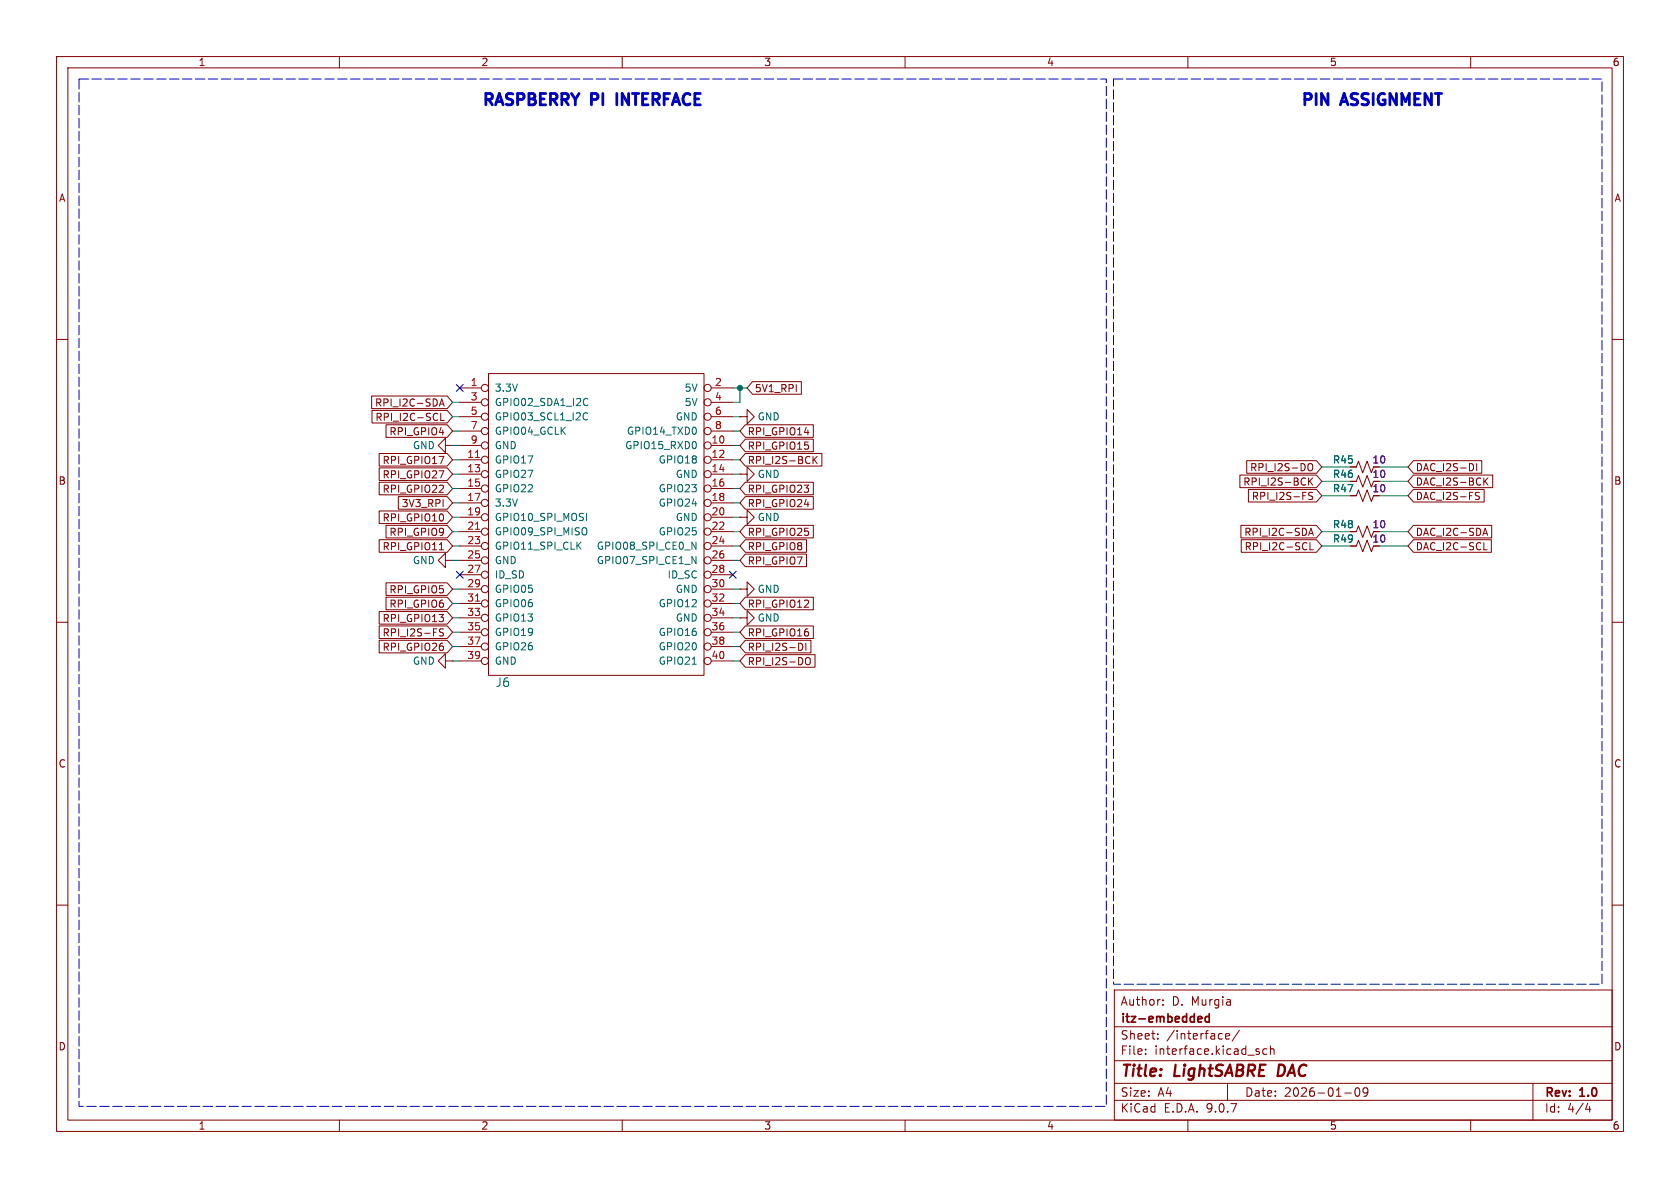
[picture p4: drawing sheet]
<svg xmlns="http://www.w3.org/2000/svg" width="297mm" height="210mm" viewBox="0 0 297 210" stroke-linecap="round" stroke-linejoin="round" font-family="sans-serif">
<g fill="none" stroke="#840000" stroke-width=".18">
<path d="M10 10h277v190h-277zM12 12h273v186h-273zM60 10v2M110 10v2M160 10v2M210 10v2M260 10v2M10 60h2M65.7 70h13.4l.9 1.1-.9 1.1h-13.4zM65.8 72.5h13.3l.9 1.2-.9 1.1h-13.3zM68.2 75.1h10.9l.9 1.1-.9 1.1h-10.9zM77.7 71.8l.4-1.3 .4 1.3"/>
<path d="M77.8 71.4h.6M77.9 73.1v1.2h.6M78.7 78.7v-1.2l-1.2 1.2 1.2 1.3v-1.3h1.3M80 78.7h.1M81.3 68.6h3.8M81.3 71.1h3.8M81.3 73.7h3.8M81.3 76.2h3.8M81.3 78.7h3.8M86.4 66h38.1v53.4h-38.1zM125.7 68.6h3.8M125.7 71.1h3.8"/>
<path d="M125.7 73.7h3.8M125.7 76.2h3.8M125.7 78.7h3.8M130.8 73.7h1.3v-1.3l1.2 1.3-1.2 1.2v-1.2M130.8 73.7h.1M131.8 75.1h12v2.2h-12l-1-1.1zM131.8 77.6h12v2.3h-12l-1-1.2zM133 67.5h8.7v2.2h-8.7l-.9-1.1zM142.2 76.4h.8M285 60h2M67 95.4h12.1l.9 1.1-.9 1.1h-12.1zM67 85.2h12.1l.9 1.2-.9 1.1h-12.1z"/>
<path d="M67 90.3h12.1l.9 1.1-.9 1.2h-12.1zM67 82.7h12.1l.9 1.1-.9 1.1h-12.1zM67 80.2h12.1l.9 1.1-.9 1.1h-12.1zM68.2 92.9h10.9l.9 1.1-.9 1.1h-10.9zM70.4 87.8h8.7l.9 1.1-.9 1.1h-8.7zM77.6 87h.8M77.6 83.2h.9l-.6 1.3M77.6 80.7h.9l-.6 1.3M77.7 97.2h.7M78.3 85.9v.4M78.7 99.1v-1.3l-1.2 1.3 1.2 1.2v-1.2h1.3M80 99.1h.1"/>
<path d="M81.3 81.3h3.8M81.3 83.8h3.8M81.3 86.4h3.8M81.3 88.9h3.8M81.3 91.4h3.8M81.3 94h3.8M81.3 96.5h3.8M81.3 99.1h3.8M125.7 81.3h3.8M125.7 83.8h3.8M125.7 86.4h3.8M125.7 88.9h3.8"/>
<path d="M125.7 91.4h3.8M125.7 94h3.8M125.7 96.5h3.8M125.7 99.1h3.8M130.8 91.4h1.3v-1.2l1.2 1.2-1.2 1.3v-1.3M130.8 91.4h.1M130.8 83.8h1.3v-1.2l1.2 1.2-1.2 1.3v-1.3M130.8 83.8h.1M131.8 80.2h13.5v2.2h-13.5l-1-1.1zM131.8 92.9h12v2.2h-12l-1-1.1zM131.8 97.9h10.8v2.3h-10.8l-1-1.1zM131.8 85.2h12v2.3h-12l-1-1.1z"/>
<path d="M131.8 87.8h12v2.2h-12l-1-1.1zM131.8 95.4h10.8v2.2h-10.8l-1-1.1zM142.2 89.1h.8M143.7 80.7v1.3M143.9 81.2l.6 .8M144.5 80.7l-.8 .7M219.2 84h13.5l1 1.1-1 1.1h-13.5zM219.4 92.9h13.3l1 1.1-1 1.1h-13.3zM219.4 95.4h13.3l1 1.1-1 1.1h-13.3zM220.4 81.4h12.3l1 1.2-1 1.1h-12.3zM220.7 86.5h12l1 1.1-1 1.1h-12zM231.2 82.4a.42 .42 0 0 1 .4-.5 .42 .42 0 0 1 .5 .5v.4a.42 .42 0 0 1-.5 .4 .42 .42 0 0 1-.4-.4"/>
<path d="M231.3 84.5v1.3M231.3 94.7l.5-1.3 .4 1.3M231.5 94.3h.6M231.5 85l.6 .8M231.6 95.9v1.3h.6M232.1 84.5l-.8 .7M232.1 87.1l-.5-.1-.2 .2v.3l.5 .3 .2 .3-.3 .2-.5-.1M238.8 82.6h1l.4-1.1 .7 2.1 .8-2.1 .7 2.1 .4-1M238.8 94h1l.4-1 .7 2 .8-2 .7 2 .4-1M238.8 85.1h1l.4-1 .7 2 .8-2 .7 2 .4-1M238.8 87.6h1l.4-1 .7 2 .8-2 .7 2 .4-1M238.8 96.5h1l.4-1 .7 2 .8-2 .7 2 .4-1"/>
<path d="M249.9 81.4h12.1v2.3h-12.1l-1-1.1zM249.9 95.4h13.7v2.2h-13.7l-1-1.1zM249.9 86.5h12.5v2.2h-12.5l-1-1.1zM249.9 92.9h13.8v2.2h-13.8l-1-1.1zM249.9 84h14v2.2h-14l-1-1.1zM260.3 82l.2 .5-.2 .7M260.9 87.6l.5 .2 .1 .3-.2 .2-.5-.1M260.9 87.1h.6M261.1 82v1.2M262.1 94.7l.5-1.3 .4 1.3M262.3 94.3h.6M262.3 95.9v1.3h.6"/>
<path d="M262.5 85l.6 .8M263.1 84.5l-.8 .7M10 110h2M67 113.2h12.1l.9 1.1-.9 1.1h-12.1zM67 108.1h12.1l.9 1.1-.9 1.1h-12.1zM67 110.6h12.1l.9 1.2-.9 1.1h-12.1zM68.2 103h10.9l.9 1.1-.9 1.2h-10.9zM68.2 105.6h10.9l.9 1.1-.9 1.1h-10.9zM78.4 111.2h-.5l-.2 .1v.3l.6 .3 .1 .3-.2 .2h-.5M78.7 116.8v-1.2l-1.2 1.2 1.2 1.3v-1.3h1.3M80 116.8h.1M81.3 101.6h3.8"/>
<path d="M81.3 104.1h3.8M81.3 106.7h3.8M81.3 109.2h3.8M81.3 111.8h3.8M81.3 114.3h3.8M81.3 116.8h3.8M125.7 101.6h3.8M125.7 104.1h3.8M125.7 106.7h3.8M125.7 109.2h3.8M125.7 111.8h3.8M125.7 114.3h3.8"/>
<path d="M125.7 116.8h3.8M130.8 104.1h1.3v-1.2l1.2 1.2-1.2 1.3v-1.3M130.8 104.1h.1M130.8 109.2h1.3v-1.2l1.2 1.2-1.2 1.3v-1.3M130.8 109.2h.1M131.8 105.6h12v2.2h-12l-1-1.1zM131.8 110.6h12v2.3h-12l-1-1.1zM131.8 115.7h12.3v2.3h-12.3l-1-1.2zM131.8 113.2h11.6v2.2h-11.6l-1-1.1zM141.2 113.7a.64 .64 0 0 1 .7 .6 .64 .64 0 0 1-.7 .7M142.2 107.4h.7M142.4 116.7a.42 .42 0 0 1 .4-.5 .42 .42 0 0 1 .4 .5v.4a.42 .42 0 0 1-.4 .4 .42 .42 0 0 1-.4-.4"/>
<path d="M142.5 113.7v1.3M142.9 106.2v.4M285 110h2M10 160h2M197 175h88v23h-88zM205.6 177.6v.1M205.6 176.8v.1M285 160h2M60 198v2M110 198v2M160 198v2M197 194.5h88"/>
<path d="M197 191.5h88M197 187.5h88M197 181.5h88M202.5 186.3v.1M202.5 185.5v.1M204.7 183.6v.1M204.7 182.8v.1M210 198v2M216.7 183.2l.7-.1-.1-.3-.4-.1-.2 .2v.7h.6M217 191.5v3M219.1 182.1l-1.3 2M222.5 185.9l.2 .2-.2 .3"/>
<path d="M222.5 185.4l.1 .1M224 185.5l-.5-.1-.3 .3v.4l.2 .2h.6M224.6 185.5l.2-.1 .4 .1v.9M224.6 184.9v1.5M237.7 193.2h1.2M239.7 192.4l.2-.1a.81 .81 0 0 1 .6 .6 .81 .81 0 0 1-.3 .8l-.2 .1a.81 .81 0 0 1-.3-1.4zM241.8 192.9l-.3 .3h-.3l-.2-.3 .1-.5 .4-.1 .2 .1a.99 .99 0 0 1-.3 1.4h-.3M260 198v2M271 191.5v6.5M280.7 195l-.4 1.1h.9M281 195.6v1"/>
<circle cx="85.7" cy="68.6" r=".63"/>
<circle cx="85.7" cy="71.1" r=".63"/>
<circle cx="85.7" cy="76.2" r=".63"/>
<circle cx="85.7" cy="73.7" r=".63"/>
<circle cx="85.7" cy="78.7" r=".63"/>
<circle cx="125.1" cy="78.7" r=".63"/>
<circle cx="125.1" cy="68.6" r=".63"/>
<circle cx="125.1" cy="71.1" r=".63"/>
<circle cx="125.1" cy="76.2" r=".63"/>
<circle cx="125.1" cy="73.7" r=".63"/>
<circle cx="85.7" cy="96.5" r=".63"/>
<circle cx="85.7" cy="88.9" r=".63"/>
<circle cx="85.7" cy="91.4" r=".63"/>
<circle cx="85.7" cy="83.8" r=".63"/>
<circle cx="85.7" cy="99.1" r=".63"/>
<circle cx="85.7" cy="86.4" r=".63"/>
<circle cx="85.7" cy="81.3" r=".63"/>
<circle cx="85.7" cy="94" r=".63"/>
<circle cx="125.1" cy="86.4" r=".63"/>
<circle cx="125.1" cy="88.9" r=".63"/>
<circle cx="125.1" cy="91.4" r=".63"/>
<circle cx="125.1" cy="94" r=".63"/>
<circle cx="125.1" cy="99.1" r=".63"/>
<circle cx="125.1" cy="96.5" r=".63"/>
<circle cx="125.1" cy="81.3" r=".63"/>
<circle cx="125.1" cy="83.8" r=".63"/>
<circle cx="85.7" cy="109.2" r=".63"/>
<circle cx="85.7" cy="101.6" r=".63"/>
<circle cx="85.7" cy="116.8" r=".63"/>
<circle cx="85.7" cy="106.7" r=".63"/>
<circle cx="85.7" cy="104.1" r=".63"/>
<circle cx="85.7" cy="114.3" r=".63"/>
<circle cx="85.7" cy="111.8" r=".63"/>
<circle cx="125.1" cy="101.6" r=".63"/>
<circle cx="125.1" cy="109.2" r=".63"/>
<circle cx="125.1" cy="106.7" r=".63"/>
<circle cx="125.1" cy="116.8" r=".63"/>
<circle cx="125.1" cy="104.1" r=".63"/>
<circle cx="125.1" cy="111.8" r=".63"/>
<circle cx="125.1" cy="114.3" r=".63"/>
</g>
<path d="M226.1 188.2l-.2 2h.4" fill="none" stroke="#840000" stroke-width=".4"/>
<path d="M212 179.7l.4 .1 .1 .2-.7 .2M213.8 179.8l-.5-.1-.2 .3v.4l.1 .2h.6M213.8 179.2v1.5M212.4 180.6l-.4 .1" fill="none" stroke="#840000" stroke-width=".3"/>
<path d="M103.3 73h.3l.3 .1M103.6 70.4l.3 .2M103.9 74.1l-.3 .1h-.3M103.9 71.6l-.3 .1M123 78.3v.8M102.2 96.4l.5 .7M102.7 95.8l-.7 .8M103.6 93.4a.9 .9 0 0 1 0 1.1M103.7 90.7v1.3M122.3 95.8l.7 1.3v-1.3M122.3 98.4l.7 1.2v-1.2M122.4 117.4h.7" fill="none" stroke="#006464" stroke-width=".18"/>
<path d="M84.1 80.9h.7M84.1 93.6h.7M84.1 106.3h.7" fill="none" stroke="#a90000" stroke-width=".18"/>
<g fill="none" stroke="#009600" stroke-width=".18">
<path d="M80 71.1h1.3M80 73.7h1.3M80 76.2h1.3M80 78.7h1.3M129.5 73.7h1.3M129.5 76.2h1.3M129.5 78.7h1.3M129.5 68.6h2.6M130.8 68.6v2.5h-1.3M80 88.9h1.3M80 81.3h1.3M80 99.1h1.3"/>
<path d="M80 96.5h1.3M80 86.4h1.3M80 83.8h1.3M80 94h1.3M80 91.4h1.3M129.5 88.9h1.3M129.5 81.3h1.3M129.5 99.1h1.3M129.5 96.5h1.3M129.5 86.4h1.3M129.5 83.8h1.3M129.5 94h1.3"/>
<path d="M129.5 91.4h1.3M233.7 85.1h5.1M233.7 96.5h5.1M233.7 94h5.1M233.7 82.6h5.1M233.7 87.6h5.1M243.8 85.1h5.1M243.8 96.5h5.1M243.8 94h5.1M243.8 82.6h5.1M243.8 87.6h5.1M80 111.8h1.3"/>
<path d="M80 109.2h1.3M80 114.3h1.3M80 104.1h1.3M80 106.7h1.3M80 116.8h1.3M129.5 111.8h1.3M129.5 109.2h1.3M129.5 114.3h1.3M129.5 104.1h1.3M129.5 106.7h1.3M129.5 116.8h1.3"/>
</g>
<path d="M80.7 68l1.2 1.2M81.9 68l-1.2 1.2M80.7 101l1.2 1.2M81.9 101l-1.2 1.2M128.9 101l1.2 1.2M130.1 101l-1.2 1.2" fill="none" stroke="#000084" stroke-width=".18"/>
<path d="M109 16.5v2" fill="none" stroke="#0000c2" stroke-width=".5"/>
<path d="M14 14h181.6v181.6h-181.6zM196.8 14h86.4v160h-86.4z" fill="none" stroke="#0000c2" stroke-width=".18" stroke-dasharray="1.7 .6"/>
<circle cx="130.8" cy="68.6" r=".46" fill="#009600" stroke="#009600" stroke-width=".18"/>
<g font-size="2.8" fill="#0000c2">
<text x="85.1" y="18.8">RASPBERRY</text>
<text x="104.9" y="18.8">PI</text>
<text x="110.4" y="18.8">INTERFACE</text>
<text x="229.9" y="18.8">PIN</text>
<text x="237.5" y="18.8">ASSIGNMENT</text>
</g>
<g font-size="2.8" fill="#840000">
<text x="198" y="190.9">Title:</text>
<text x="207.7" y="190.9">LightSABRE</text>
<text x="226.7" y="190.9">DAC</text>
</g>
<text font-size="2.1" fill="#006464" x="87.5" y="121.6">J6</text>
<g font-size="2.1" fill="#840000">
<text x="198" y="178">Author:</text>
<text x="207.2" y="178">D. Murgia</text>
<text x="198" y="184">Sheet:</text>
<text x="198" y="181.2">itz-embedded</text>
<text x="206.2" y="184">/interface/</text>
<text x="198" y="186.7">File:</text>
<text x="204.1" y="186.7">interface.kicad_sch</text>
<text x="198" y="196.9">KiCad</text>
<text x="198" y="194.1">Size:</text>
<text x="204.7" y="194.1">A4</text>
<text x="205.7" y="196.9">E.D.A.</text>
<text x="213.3" y="196.9">9.0.7</text>
<text x="220" y="194.1">Date:</text>
<text x="227" y="194.1">2026-01-09</text>
<text x="273" y="194.3">Rev:</text>
<text x="273" y="196.9">Id:</text>
<text x="277.1" y="196.9">4/4</text>
<text x="279.4" y="194.3">1.0</text>
</g>
<g font-size="1.8" fill="#840000">
<text x="35" y="11.9">1</text>
<text x="85" y="11.9">2</text>
<text x="135" y="11.9">3</text>
<text x="185" y="11.9">4</text>
<text x="235" y="11.9">5</text>
<text x="285" y="11.9">6</text>
<text x="10.3" y="35.9">A</text>
<text x="285.3" y="35.9">A</text>
<text x="133.3" y="69.5">5V1_RPI</text>
<text x="66.2" y="72.1">RPI_I2C-SDA</text>
<text x="66.3" y="74.6">RPI_I2C-SCL</text>
<text x="68.7" y="77.2">RPI_GPIO4</text>
<text x="132.1" y="77.2">RPI_GPIO14</text>
<text x="67.5" y="82.2">RPI_GPIO17</text>
<text x="132.1" y="82.2">RPI_I2S-BCK</text>
<text x="132.1" y="79.7">RPI_GPIO15</text>
<text x="220.9" y="83.5">RPI_I2S-DO</text>
<text x="242.5" y="82.1">10</text>
<text x="250.2" y="83.5">DAC_I2S-DI</text>
<text x="10.3" y="85.9">B</text>
<text x="67.5" y="87.3">RPI_GPIO22</text>
<text x="67.5" y="84.8">RPI_GPIO27</text>
<text x="70.9" y="89.9">3V3_RPI</text>
<text x="132.1" y="87.3">RPI_GPIO23</text>
<text x="132.1" y="89.9">RPI_GPIO24</text>
<text x="219.7" y="86">RPI_I2S-BCK</text>
<text x="221.2" y="88.6">RPI_I2S-FS</text>
<text x="242.5" y="84.7">10</text>
<text x="242.5" y="87.2">10</text>
<text x="250.2" y="88.6">DAC_I2S-FS</text>
<text x="250.2" y="86">DAC_I2S-BCK</text>
<text x="285.3" y="85.9">B</text>
<text x="67.5" y="92.4">RPI_GPIO10</text>
<text x="68.7" y="94.9">RPI_GPIO9</text>
<text x="132.1" y="94.9">RPI_GPIO25</text>
<text x="219.9" y="94.9">RPI_I2C-SDA</text>
<text x="242.5" y="93.6">10</text>
<text x="250.2" y="94.9">DAC_I2C-SDA</text>
<text x="67.5" y="97.5">RPI_GPIO11</text>
<text x="132.1" y="100">RPI_GPIO7</text>
<text x="132.1" y="97.5">RPI_GPIO8</text>
<text x="219.9" y="97.5">RPI_I2C-SCL</text>
<text x="242.5" y="96.1">10</text>
<text x="250.2" y="97.5">DAC_I2C-SCL</text>
<text x="68.7" y="105.1">RPI_GPIO5</text>
<text x="68.7" y="107.6">RPI_GPIO6</text>
<text x="132.1" y="107.6">RPI_GPIO12</text>
<text x="67.5" y="110.2">RPI_GPIO13</text>
<text x="67.5" y="112.7">RPI_I2S-FS</text>
<text x="132.1" y="112.7">RPI_GPIO16</text>
<text x="67.5" y="115.3">RPI_GPIO26</text>
<text x="132.1" y="117.8">RPI_I2S-DO</text>
<text x="132.1" y="115.3">RPI_I2S-DI</text>
<text x="10.3" y="135.9">C</text>
<text x="285.3" y="135.9">C</text>
<text x="10.3" y="185.9">D</text>
<text x="285.3" y="185.9">D</text>
<text x="35" y="199.9">1</text>
<text x="85" y="199.9">2</text>
<text x="135" y="199.9">3</text>
<text x="185" y="199.9">4</text>
<text x="235" y="199.9">5</text>
<text x="285" y="199.9">6</text>
</g>
<g font-size="1.8" fill="#a90000">
<text x="83.1" y="68.3">1</text>
<text x="83.1" y="70.9">3</text>
<text x="126.3" y="68.3">2</text>
<text x="126.3" y="70.9">4</text>
<text x="83.1" y="73.4">5</text>
<text x="83.1" y="75.9">7</text>
<text x="126.3" y="73.4">6</text>
<text x="126.3" y="75.9">8</text>
<text x="82.5" y="81">11</text>
<text x="82.5" y="83.6">13</text>
<text x="83.1" y="78.5">9</text>
<text x="125.7" y="78.5">10</text>
<text x="125.7" y="81">12</text>
<text x="125.7" y="83.6">14</text>
<text x="82.5" y="86.1">15</text>
<text x="82.5" y="88.6">17</text>
<text x="125.7" y="86.1">16</text>
<text x="125.7" y="88.6">18</text>
<text x="82.5" y="91.2">19</text>
<text x="82.5" y="93.7">21</text>
<text x="125.7" y="91.2">20</text>
<text x="125.7" y="93.7">22</text>
<text x="82.5" y="96.3">23</text>
<text x="82.5" y="98.8">25</text>
<text x="82.5" y="101.3">27</text>
<text x="125.7" y="96.3">24</text>
<text x="125.7" y="98.8">26</text>
<text x="125.7" y="101.3">28</text>
<text x="82.5" y="103.9">29</text>
<text x="82.5" y="106.4">31</text>
<text x="125.7" y="103.9">30</text>
<text x="125.7" y="106.4">32</text>
<text x="82.5" y="109">33</text>
<text x="82.5" y="111.5">35</text>
<text x="125.7" y="109">34</text>
<text x="125.7" y="111.5">36</text>
<text x="82.5" y="114">37</text>
<text x="82.5" y="116.6">39</text>
<text x="125.7" y="114">38</text>
<text x="125.7" y="116.6">40</text>
</g>
<g font-size="1.8" fill="#006464">
<text x="87.4" y="69.4">3.3V</text>
<text x="87.4" y="72">GPIO02_SDA1_I2C</text>
<text x="120.9" y="69.4">5V</text>
<text x="120.9" y="72">5V</text>
<text x="87.4" y="74.5">GPIO03_SCL1_I2C</text>
<text x="87.4" y="77.1">GPIO04_GCLK</text>
<text x="110.7" y="77.1">GPIO14_TXD0</text>
<text x="119.4" y="74.5">GND</text>
<text x="133.9" y="74.5">GND</text>
<text x="72.9" y="79.6">GND</text>
<text x="87.4" y="79.6">GND</text>
<text x="87.4" y="82.1">GPIO17</text>
<text x="110.4" y="79.6">GPIO15_RXD0</text>
<text x="116.3" y="82.1">GPIO18</text>
<text x="235.5" y="82.1">R45</text>
<text x="87.4" y="84.7">GPIO27</text>
<text x="87.4" y="87.2">GPIO22</text>
<text x="87.4" y="89.8">3.3V</text>
<text x="116.3" y="87.2">GPIO23</text>
<text x="116.3" y="89.8">GPIO24</text>
<text x="119.4" y="84.7">GND</text>
<text x="133.9" y="84.7">GND</text>
<text x="235.5" y="84.7">R46</text>
<text x="235.5" y="87.2">R47</text>
<text x="87.4" y="92.3">GPIO10_SPI_MOSI</text>
<text x="87.4" y="94.8">GPIO09_SPI_MISO</text>
<text x="116.3" y="94.8">GPIO25</text>
<text x="119.4" y="92.3">GND</text>
<text x="133.9" y="92.3">GND</text>
<text x="235.5" y="93.6">R48</text>
<text x="72.9" y="99.9">GND</text>
<text x="87.4" y="97.4">GPIO11_SPI_CLK</text>
<text x="87.4" y="99.9">GND</text>
<text x="105.4" y="97.4">GPIO08_SPI_CE0_N</text>
<text x="105.4" y="99.9">GPIO07_SPI_CE1_N</text>
<text x="235.5" y="96.1">R49</text>
<text x="87.4" y="102.5">ID_SD</text>
<text x="87.4" y="105">GPIO05</text>
<text x="87.4" y="107.5">GPIO06</text>
<text x="116.3" y="107.5">GPIO12</text>
<text x="117.9" y="102.5">ID_SC</text>
<text x="119.4" y="105">GND</text>
<text x="133.9" y="105">GND</text>
<text x="87.4" y="110.1">GPIO13</text>
<text x="87.4" y="112.6">GPIO19</text>
<text x="116.3" y="112.6">GPIO16</text>
<text x="119.4" y="110.1">GND</text>
<text x="133.9" y="110.1">GND</text>
<text x="72.9" y="117.7">GND</text>
<text x="87.4" y="115.2">GPIO26</text>
<text x="87.4" y="117.7">GND</text>
<text x="116.3" y="115.2">GPIO20</text>
<text x="116.3" y="117.7">GPIO21</text>
</g>
</svg>
